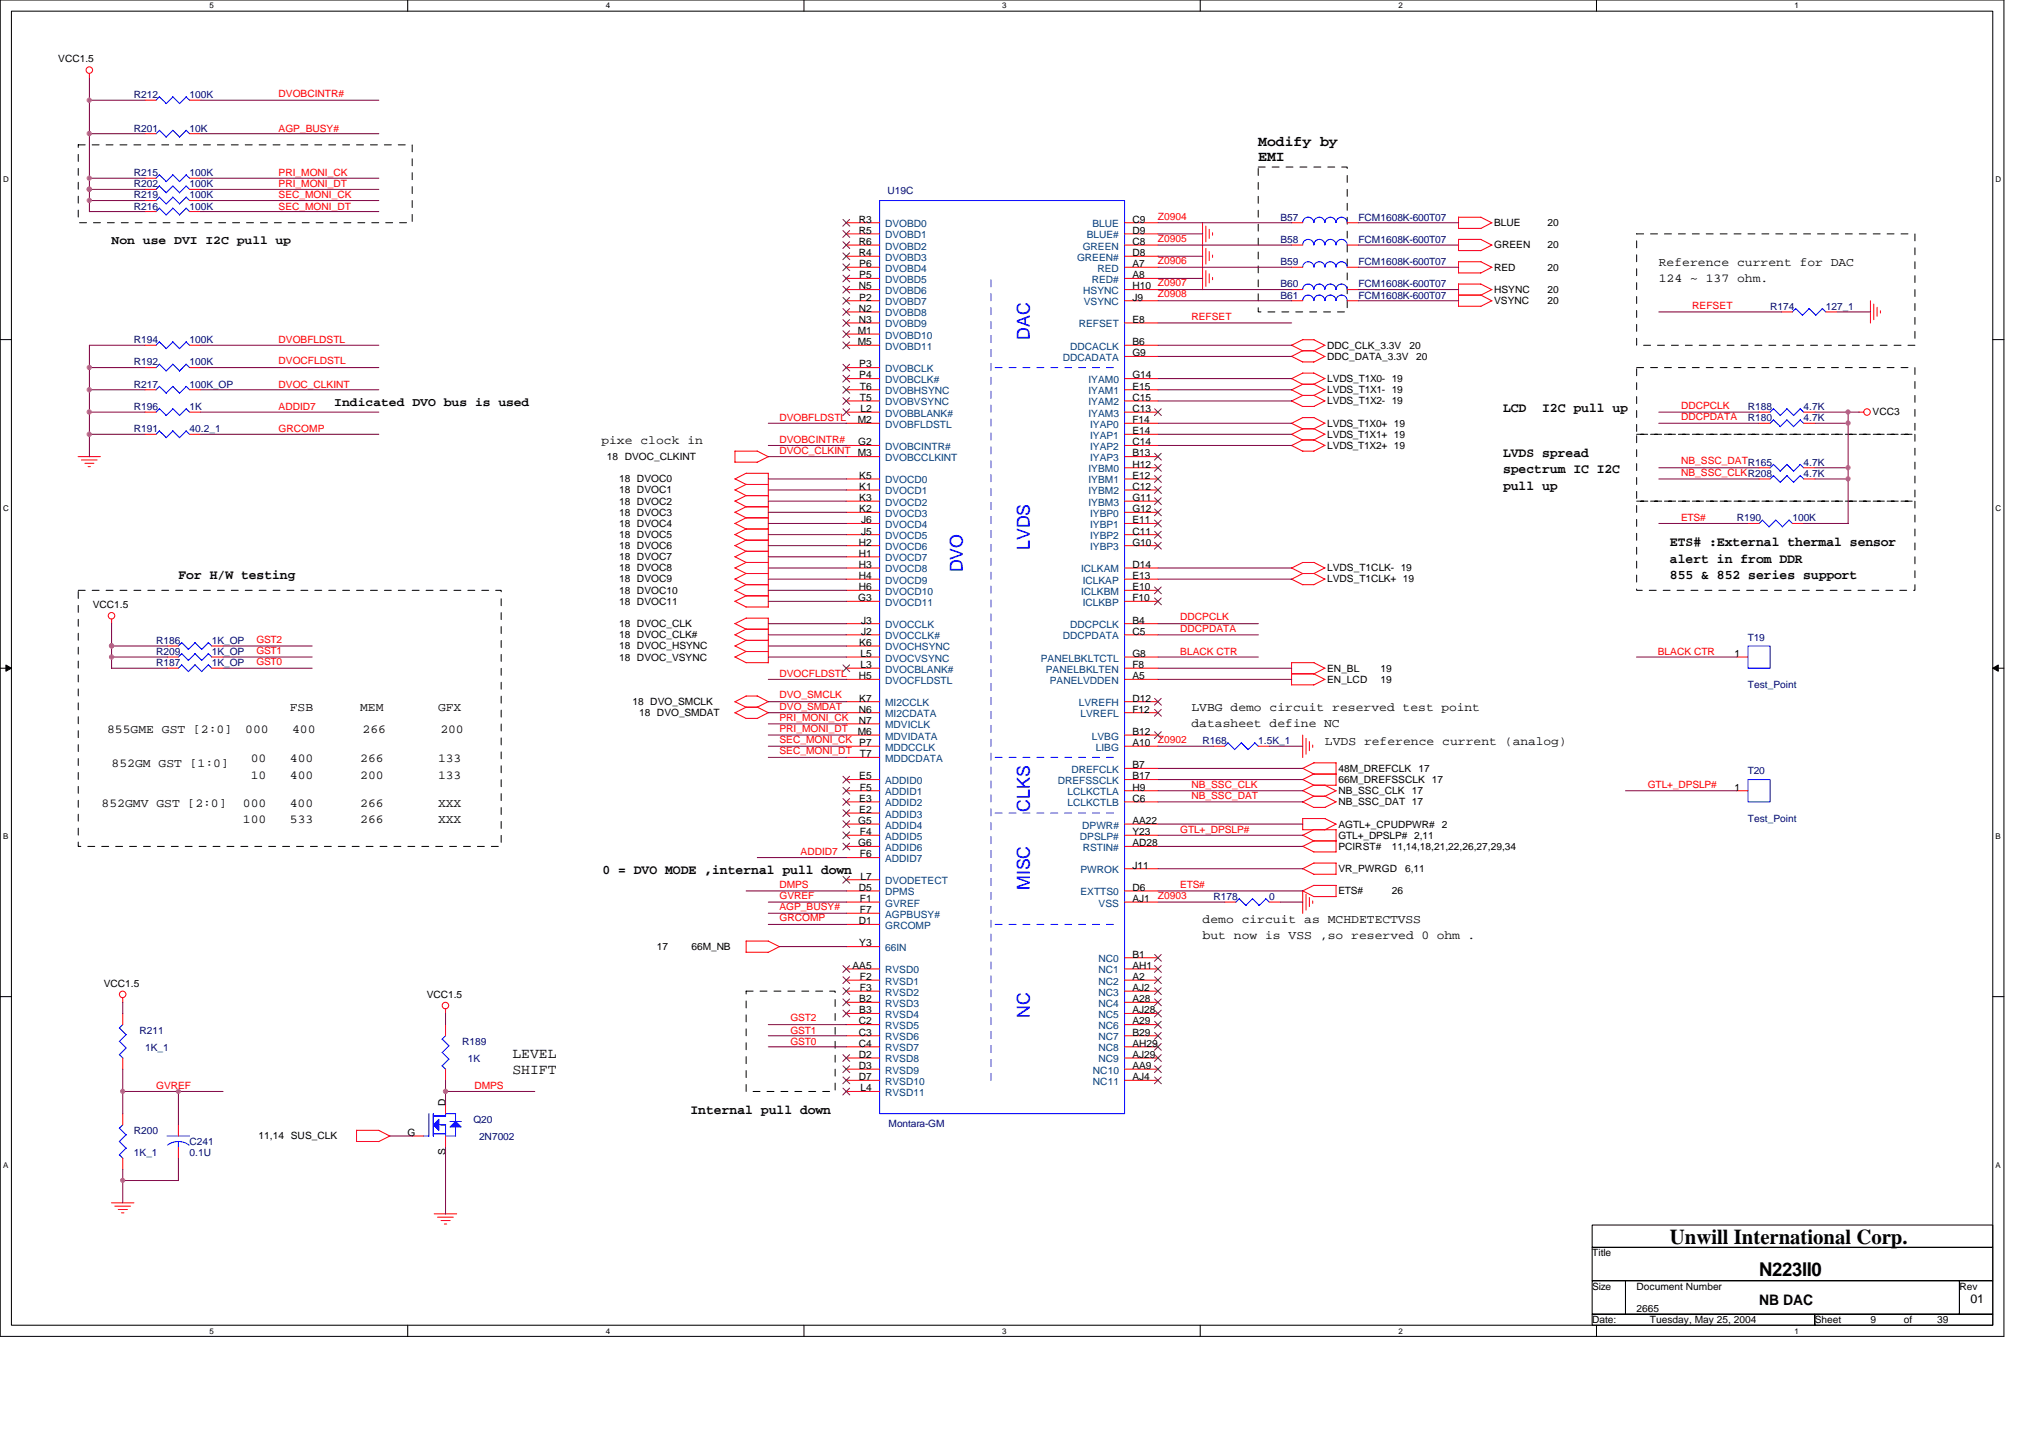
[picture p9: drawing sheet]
<svg xmlns="http://www.w3.org/2000/svg" width="297mm" height="210mm" viewBox="0 0 297 210" stroke-linecap="round" stroke-linejoin="round" font-family="sans-serif">
<path d="M0 0h292.6v195.1h-292.6zM1.7 1.6h289.3v191.8h-289.3z" fill="none" stroke="#000" stroke-width=".15"/>
<g fill="#fff">
<path d="M30.6 .2h.6v1.3h-.6z"/>
<path d="M30.6 193.6h.6v1.3h-.6z"/>
</g>
<path d="M59.5 0v1.6M59.5 193.4v1.7" fill="none" stroke="#000" stroke-width=".15"/>
<g fill="#fff">
<path d="M88.5 .2h.6v1.3h-.6z"/>
<path d="M88.5 193.6h.6v1.3h-.6z"/>
</g>
<path d="M117.4 0v1.6M117.4 193.4v1.7" fill="none" stroke="#000" stroke-width=".15"/>
<g fill="#fff">
<path d="M146.3 .2h.7v1.3h-.7z"/>
<path d="M146.3 193.6h.7v1.3h-.7z"/>
</g>
<path d="M175.3 0v1.6M175.3 193.4v1.7" fill="none" stroke="#000" stroke-width=".15"/>
<g fill="#fff">
<path d="M204.2 .2h.6v1.3h-.6z"/>
<path d="M204.2 193.6h.6v1.3h-.6z"/>
</g>
<path d="M233.1 0v1.6M233.1 193.4v1.7" fill="none" stroke="#000" stroke-width=".15"/>
<g fill="#fff">
<path d="M262.1 .2h.6v1.3h-.6z"/>
<path d="M262.1 193.6h.6v1.3h-.6z"/>
<path d="M.5 25.6h.8v1.3h-.8z"/>
<path d="M291.4 25.6h.9v1.3h-.9z"/>
<path d="M.5 73.5h.8v1.3h-.8z"/>
<path d="M291.4 73.5h.9v1.3h-.9z"/>
</g>
<path d="M0 49.6h1.7M291 49.6h1.6" fill="none" stroke="#000" stroke-width=".15"/>
<g fill="#fff">
<path d="M.5 121.5h.7v1.3h-.7z"/>
<path d="M291.4 121.5h.8v1.3h-.8z"/>
</g>
<path d="M0 97.5h1.7M291 97.5h1.6" fill="none" stroke="#000" stroke-width=".15"/>
<path d="M.9 97.1l.8 .4-.8 .5zM291 97.5l.8-.4v.9z" fill="#000" stroke="#000" stroke-width=".15"/>
<g fill="#fff">
<path d="M.5 169.4h.7v1.3h-.7z"/>
<path d="M291.4 169.4h.8v1.3h-.8z"/>
</g>
<path d="M0 145.5h1.7M291 145.5h1.6M232.5 178.8h58.5v3.3h-58.5zM232.5 191.8h32.5v1.6h-32.5zM232.5 186.9h4.9v4.9h-4.9zM232.5 182.1h58.5v4.8h-58.5zM237.4 186.9h48.7v4.9h-48.7zM265 191.8h26v1.6h-26zM286.1 186.9h4.9v4.9h-4.9z" fill="none" stroke="#000" stroke-width=".15"/>
<path d="M11.4 21.1h48.8v11.4h-48.8v-11.4M183.7 24.4h13v21.1h-13v-21.1M239 34.1h40.7v16.3h-40.7v-16.3M239 53.7h40.7v9.7h-40.7v-9.7M239 73.2h40.7v13h-40.7v-13M239 63.4h40.7v9.8h-40.7v-9.8M11.4 86.2h61.8v37.3h-61.8v-37.3M109 144.7h13v14.6h-13v-14.6" fill="none" stroke="#000" stroke-width=".15" stroke-dasharray="1 1 1 1 1 1 1 1"/>
<g fill="none" stroke="#f00" stroke-width=".15">
<path d="M13.1 10.7v.7M21.2 14.6h1.6M21.2 19.5h1.6M27.7 14.6h1.6M27.7 19.5h1.6M21.2 27.6h1.6M21.2 29.3h1.6M21.2 30.9h1.6M21.2 26h1.6M27.7 27.6h1.6M27.7 29.3h1.6M27.7 30.9h1.6"/>
<path d="M27.7 26h1.6M123.6 32.5h4.9M123.6 34.1h4.9M123.6 35.8h4.9M123.6 37.4h4.9M123.6 39h4.9M164.2 32.5h4.9M164.2 34.1h4.9M164.2 35.8h4.9M164.2 37.4h4.9M164.2 39h4.9M175.6 32.5v9.8"/>
<path d="M176.1 33v2.3M176.1 36.3v2.2M176.1 39.5v2.3M176.6 33.5v1.3M176.6 36.7v1.3M176.6 40v1.3M177.1 34v.3M177.1 37.2v.4M188.6 32.5h1.6M188.6 35.8h1.6M188.6 39h1.6M196.7 32.5h1.7"/>
<path d="M196.7 35.8h1.7M196.7 39h1.7M213 39.8h3.3M213 33.3h3.3M216.3 34.9l1.6 .9M216.3 38.2l1.6 .8M216.3 31.7l1.6 .8M216.3 34.9h-3.3v1.7M216.3 31.7h-3.3v1.6M216.3 38.2h-3.3v1.6M217.9 35.8l-1.7 .8h-3.2M217.9 39l-1.7 .9"/>
<path d="M217.9 32.5l-1.7 .9M21.2 50.4h1.6M21.2 53.7h1.6M21.2 56.9h1.6M27.7 50.4h1.6M27.7 53.7h1.6M27.7 56.9h1.6M123.6 50.4h4.9M123.6 43.9h4.9M123.6 53.7h4.9M123.6 40.6h4.9M123.6 42.3h4.9"/>
<path d="M123.6 45.5h4.9M123.6 47.1h4.9M123.6 48.8h4.9M123.6 55.3h4.9M123.6 56.9h4.9M123.6 58.5h4.9M164.2 50.4h4.9M164.2 43.9h4.9M164.2 40.6h4.9M164.2 42.3h4.9M164.2 47.1h4.9M164.2 55.3h4.9"/>
<path d="M164.2 56.9h4.9M164.2 58.5h4.9M164.2 52h4.9M177.1 40.5v.3M188.6 52l1.6 .8M188.6 43.9h1.6M188.6 42.3h1.6M188.6 56.9l1.7 .8M188.6 58.5l1.7 .9M190.2 51.2h1.7M190.2 54.5h1.7M190.2 56.1h1.7"/>
<path d="M190.2 57.7h1.7M190.2 52.8h1.7M190.2 54.5l-1.6 .8 1.7 .8M190.2 56.1l-1.6 .8M190.2 57.7l-1.6 .8M190.2 59.3h1.7M191.9 54.4l1.6 .9M191.9 57.7l1.6 .8M191.9 49.6l1.6 .8M191.9 51.2l1.6 .8M191.9 49.6h-1.6l-1.7 .8 1.6 .8-1.6 .8M193.5 50.4l-1.6 .8"/>
<path d="M193.5 52l-1.6 .9M193.5 55.2l-1.6 .9 1.6 .8-1.6 .8M193.5 58.5l-1.6 .8M196.7 43.9h1.7M196.7 42.3h1.7M213 43.1h3.3M213 44.7h3.3M213 41.4v3.3M213 41.5h3.3M216.3 41.5l1.6 .8M217.9 42.3l-1.6 .8 1.6 .8M217.9 43.9l-1.7 .8"/>
<path d="M260.1 45.5h1.7M266.6 45.5h1.7M273.2 43.9v3.3M273.6 44.4v2.3M274.1 44.9v1.3M274.6 45.4v.3M11.4 66.7h3.3M11.9 67.1h2.3M12.4 67.6h1.3M12.9 68.1h.3M21.2 60.2h1.6M21.2 63.4h1.6"/>
<path d="M27.7 60.2h1.6M27.7 63.4h1.6M107.3 73.1l1.7 .9-1.7 .8M107.3 79.6l1.7 .9-1.7 .8M107.3 74.8l1.7 .8-1.7 .8M107.3 76.4l1.7 .8M107.3 71.5l1.7 .8M107.3 69.9l1.7 .8M107.3 78l1.7 .8M107.3 65.8h3.3M107.3 65.8v1.7M108.9 72.3h3.3"/>
<path d="M108.9 74h3.3M108.9 78.8h3.3M108.9 75.6h3.3M108.9 77.2h3.3M108.9 70.7h3.3M109 72.3l-1.7 .9M109 78.8l-1.7 .9M109 70.7l-1.7 .8M109 77.2l-1.7 .8M110.6 65.8l1.6 .9M112.2 69.1v19.5h-3.3M112.2 66.7l-1.6 .8h-3.3"/>
<path d="M112.2 69.1h-3.2l-1.7 .8M123.6 60.2h4.9M123.6 66.7h4.9M123.6 61.8h4.9M123.6 65h4.9M123.6 69.9h4.9M123.6 71.5h4.9M123.6 73.2h4.9M123.6 74.8h4.9M123.6 76.4h4.9M123.6 78h4.9M123.6 79.7h4.9"/>
<path d="M164.2 60.2h4.9M164.2 66.7h4.9M164.2 61.8h4.9M164.2 65h4.9M164.2 69.9h4.9M164.2 71.5h4.9M164.2 73.2h4.9M164.2 74.8h4.9M164.2 76.4h4.9M164.2 78h4.9M164.2 79.7h4.9M164.2 63.4h4.9"/>
<path d="M164.2 68.3h4.9M188.6 65l1.6 .8h1.7M188.6 61.8l1.7 .8M188.6 63.4l1.7 .8M190.2 64.2h1.7M190.2 61h1.7M190.2 62.6h1.7M190.2 64.2l-1.6 .8M190.2 61l-1.6 .8M190.2 62.6l-1.6 .8M191.9 64.2l1.6 .8M191.9 60.9l1.6 .9-1.6 .8 1.6 .8-1.6 .8"/>
<path d="M193.5 65l-1.6 .8M255.3 76.4h1.6M256.9 60.2h1.6M256.9 61.8h1.6M256.9 69.9h1.6M256.9 68.3h1.6M261.8 76.4h1.6M263.4 60.2h1.6M263.4 61.8h1.6M263.4 69.9h1.6M263.4 68.3h1.6M271.5 60.2h.7"/>
<path d="M16.3 90.4v.7M24.4 94.3h1.7M24.4 95.9h1.7M24.4 97.5h1.7M30.9 94.3h1.7M30.9 95.9h1.7M30.9 97.5h1.7M107.3 91l1.7 .8M107.3 92.6l1.7 .9-1.7 .8M107.3 94.3l1.7 .8M107.3 95.9l1.7 .8M107.3 82.9l1.7 .8"/>
<path d="M107.3 86.1l1.7 .9-1.7 .8M107.3 87.8l1.7 .8M107.3 81.3l1.7 .8M107.3 84.5l1.7 .8M108.9 91.8h3.3M108.9 93.5h3.3M108.9 95.1h3.3M108.9 82.1h3.3M108.9 83.7h3.3M108.9 80.5h3.3M108.9 87h3.3M108.9 85.3h3.3"/>
<path d="M109 90.2h3.2M109 90.2l-1.7 .8M109 91.8l-1.7 .9M109 95.1l-1.7 .8M109 82.1l-1.7 .8M109 85.3l-1.7 .9M109 83.7l-1.7 .8M112.2 90.2v6.6l-3.3-.1M123.6 81.3h4.9M123.6 82.9h4.9M123.6 84.5h4.9M123.6 86.2h4.9"/>
<path d="M123.6 87.8h4.9M123.6 91h4.9M123.6 92.7h4.9M123.6 94.3h4.9M123.6 95.9h4.9M123.6 97.5h4.9M123.6 99.2h4.9M164.2 82.9h4.9M164.2 84.5h4.9M164.2 86.2h4.9M164.2 87.8h4.9M164.2 91h4.9"/>
<path d="M164.2 92.7h4.9M164.2 95.9h4.9M164.2 97.5h4.9M164.2 99.2h4.9M188.6 98.4h3.3M188.6 96.7h3.3M188.6 96.7v3.3h3.3M188.6 82.9l1.7 .8M190.2 82.1h1.7M190.2 83.7h1.7M190.2 83.7l-1.6 .8 1.6 .8h1.7M190.2 82.1l-1.6 .8"/>
<path d="M191.9 83.7l1.6 .8M191.9 82.1l1.6 .8M191.9 98.4l1.6 .8M191.9 96.7l1.6 .9-1.6 .8M193.5 99.2l-1.6 .8M193.5 84.5l-1.6 .8M193.5 82.9l-1.6 .8M253.6 95.9h1.7M107.3 102.4l1.7 .9-1.7 .8M107.3 104l1.7 .9M108.9 101.6h1.7M108.9 103.2h1.7"/>
<path d="M109 101.6l-1.7 .8M109 104.9h1.6M110.6 101.6l1.6 .8M110.6 103.2l1.6 .8M112.2 102.4l-1.6 .8M112.2 104l-1.6 .9M123.6 102.4h4.9M123.6 104h4.9M123.6 105.7h4.9M123.6 107.3h4.9M123.6 108.9h4.9M123.6 110.6h4.9"/>
<path d="M123.6 113.8h4.9M123.6 115.4h4.9M123.6 117.1h4.9M123.6 118.7h4.9M164.2 102.4h4.9M164.2 104h4.9M164.2 107.3h4.9M164.2 108.9h4.9M164.2 113.8h4.9M164.2 115.4h4.9M164.2 117.1h4.9M164.2 112.2h4.9"/>
<path d="M177.2 108.9h1.7M183.7 108.9h1.7M190.2 112.1l1.7 .9h3.2M190.2 113.8l1.7 .8h3.2M190.2 115.4l1.7 .8M190.2 107.3v3.3M190.2 119.5v1.6M190.2 119.5h3.3l1.6 .8M190.2 117.1l1.7 .8M190.7 107.8v2.3M191.2 108.2v1.4M191.7 108.8v.3"/>
<path d="M191.9 116.2h1.6M191.9 111.4h3.2M191.9 116.2l-1.7 .9M191.9 113l-1.7 .8M191.9 111.3l-1.7 .9M191.9 114.6l-1.7 .8M193.5 116.2l1.6 .9M193.5 114.6l1.6 .8M195.1 111.4v3.2M195.1 115.4l-1.6 .8M195.1 117l-1.6 .9h-1.6M253.6 115.4h1.7"/>
<path d="M108.9 139h3.3M109 137.4h3.2M109 137.4v1.6M112.2 137.4l1.7 .8-1.7 .8M123.6 120.3h4.9M123.6 121.9h4.9M123.6 123.5h4.9M123.6 125.2h4.9M123.6 128.4h4.9M123.6 130h4.9M123.6 131.7h4.9M123.6 133.3h4.9"/>
<path d="M123.6 134.9h4.9M123.6 138.2h4.9M164.2 120.3h4.9M164.2 121.9h4.9M164.2 123.5h4.9M164.2 130h4.9M164.2 131.7h4.9M164.2 126.8h4.9M164.2 139.8h4.9M178.9 131.7h1.6M185.4 131.7h1.6M190.2 121.1h4.9"/>
<path d="M190.2 121.9l1.7 .8h3.2M190.2 123.5l1.7 .9h3.2M190.2 126.8l1.7 .8h3.2M190.7 130.5v2.3M191.2 131v1.3M191.7 131.5v.4M191.9 126h3.2M191.9 129.2h3.2M191.9 129.2l-1.7 .8v3.3M191.9 122.7l-1.7 .8M191.9 126l-1.7 .8M191.9 121.1l-1.7 .8"/>
<path d="M195.1 121.1v3.3M195.1 126v1.6M195.1 129.2v1.7h-3.2l-1.7-.9M195.1 120.3l-1.6 .8M17.9 145.6v.7M17.9 147.9v1.7M17.9 154.4v1.7M65.1 147.3v.7M65.1 149.6v1.6M65.1 156.1v1.6M123.6 141.4h4.9M123.6 143.1h4.9"/>
<path d="M123.6 144.7h4.9M123.6 146.3h4.9M123.6 147.9h4.9M123.6 149.6h4.9M123.6 151.2h4.9M123.6 152.8h4.9M123.6 154.4h4.9M123.6 156.1h4.9M123.6 157.7h4.9M123.6 159.3h4.9M164.2 141.4h4.9M164.2 143.1h4.9"/>
<path d="M164.2 144.7h4.9M164.2 146.3h4.9M164.2 147.9h4.9M164.2 149.6h4.9M164.2 151.2h4.9M164.2 152.8h4.9M164.2 154.4h4.9M164.2 156.1h4.9M164.2 157.7h4.9M16.3 175.6h3.3M16.8 176.1h2.3M17.3 176.6h1.3"/>
<path d="M17.7 177h.4M17.9 162.6v1.6M17.9 169.1v1.6M26.1 164.2v1.6M26.1 167.4v1.7M56.9 165.8l-1.6 .8M57 165.8l-1.7-.8h-3.2v1.6h3.2M60.2 165.8h1.6M63.4 177.2h3.3M63.9 177.7h2.3M64.4 178.2h1.3M64.9 178.7h.3"/>
<path d="M65.1 160.9v1.7M65.1 165.8v1.6"/>
<circle cx="13" cy="10.2" r=".48"/>
<circle cx="272.7" cy="60.1" r=".48"/>
<circle cx="16.3" cy="89.9" r=".48"/>
<circle cx="17.9" cy="145.1" r=".48"/>
<circle cx="65.1" cy="146.8" r=".48"/>
</g>
<g fill="none" stroke="#00f" stroke-width=".15">
<path d="M23.3 14.1l1 1M23.3 19l1 1M23.3 14.1l-.5 .5M23.3 19l-.5 .5M25.2 14.1l1 1M25.2 19l1 1 1-1M25.2 14.1l-.9 1M25.2 19l-.9 1M27.2 14.1l.5 .5M27.2 19l.5 .5M27.2 14.1l-1 1M23.3 27.1l1 1"/>
<path d="M23.3 28.8l1 1M23.3 30.4l1 1M23.3 25.5l1 1M23.3 27.2l-.5 .5M23.3 28.8l-.5 .5M23.3 30.4l-.5 .5M23.3 25.5l-.5 .5M25.2 27.1l1 1.1 1-1M25.2 28.8l1 1M25.2 30.4l1 1M25.2 25.5l1 1 1-1M25.2 27.2l-.9 1"/>
<path d="M25.2 28.8l-.9 1M25.2 30.4l-.9 1M25.2 25.5l-.9 1M27.2 27.1l.5 .5M27.2 28.8l.5 .5M27.2 30.4l.5 .5M27.2 25.5l.5 .5M27.2 28.8l-1 1M27.2 30.4l-1 1M128.5 29.3h35.7v133.3h-35.7zM190.2 35.8a.81 .81 0 0 1 .9-.9 .81 .81 0 0 1 .8 .9 .8 .8 0 0 1 .8-.9 .8 .8 0 0 1 .8 .9 .81 .81 0 0 1 .8-.9 .81 .81 0 0 1 .8 .9 .81 .81 0 0 1 .8-.9 .81 .81 0 0 1 .8 .9M190.2 39a.82 .82 0 0 1 .9-.8 .82 .82 0 0 1 .8 .8 .8 .8 0 0 1 .8-.8 .8 .8 0 0 1 .8 .8 .82 .82 0 0 1 .8-.8 .82 .82 0 0 1 .8 .8 .82 .82 0 0 1 .8-.8 .82 .82 0 0 1 .8 .8"/>
<path d="M190.2 32.5a.82 .82 0 0 1 .9-.8 .82 .82 0 0 1 .8 .8 .8 .8 0 0 1 .8-.8 .8 .8 0 0 1 .8 .8 .82 .82 0 0 1 .8-.8 .82 .82 0 0 1 .8 .8 .82 .82 0 0 1 .8-.8 .82 .82 0 0 1 .8 .8M23.3 49.9l1 1M23.3 53.1l1 1M23.3 59.6l1 1M23.3 56.4l1 1M23.3 49.9l-.5 .5M23.3 53.2l-.5 .5M23.3 59.7l-.5 .5M23.3 56.4l-.5 .5M25.2 49.9l1 1 1-1M25.2 53.1l1 1M25.2 59.6l1 1"/>
<path d="M25.2 56.4l1 1 1-1M25.2 49.9l-.9 1M25.2 53.2l-.9 1M25.2 59.7l-.9 1M25.2 56.4l-.9 1M27.2 49.9l.5 .5M27.2 53.1l.5 .6M27.2 59.6l.5 .6M27.2 56.4l.5 .5M27.2 53.2l-1 1M27.2 59.7l-1 1M190.2 43.9a.81 .81 0 0 1 .9-.8 .81 .81 0 0 1 .8 .8 .8 .8 0 0 1 .8-.8 .8 .8 0 0 1 .8 .8 .81 .81 0 0 1 .8-.8 .81 .81 0 0 1 .8 .8 .81 .81 0 0 1 .8-.8 .81 .81 0 0 1 .8 .8"/>
<path d="M190.2 42.2a.82 .82 0 0 1 .9-.7 .82 .82 0 0 1 .8 .7 .8 .8 0 0 1 .8-.7 .8 .8 0 0 1 .8 .7 .82 .82 0 0 1 .8-.7 .82 .82 0 0 1 .8 .7 .82 .82 0 0 1 .8-.7 .82 .82 0 0 1 .8 .7M259 59.6l1 1M259 59.7l-.5 .5M260.9 59.6l1 1M261 59.7l-1 1M262.2 45l1 1M262.3 45l-.6 .6M264.2 45l1 1M264.2 45l-1 1M266.1 45l.5 .5M266.1 45l-.9 1M23.3 62.9l1 1"/>
<path d="M23.3 62.9l-.5 .5M25.2 62.9l1 1 1-1M25.2 62.9l-.9 1M27.2 62.9l.5 .5M257.4 75.9l1 1M257.4 75.9l-.5 .5M259 61.3l1 1 1-1M259 67.8l1 1 1-1M259 69.4l1 1M259 61.3l-.5 .5M259 67.8l-.5 .5M259 69.4l-.5 .5"/>
<path d="M259.3 75.9l1 1M259.3 75.9l-1 1M260.9 61.3l1 1 1-1M260.9 67.8l1 1 1-1M260.9 69.4l1 1M261 69.4l-1 1M261.3 75.9l.5 .5M261.3 75.9l-1 1M262.9 61.3l.5 .5M262.9 67.8l.5 .5M262.9 69.4l.5 .5M262.9 69.4l-1 1"/>
<path d="M263.4 60.2l-.5-.6-1 1.1M26.5 95.4l1 1M26.5 97l1 1M26.5 93.8l1 1M26.5 95.4l-.5 .5M26.5 97l-.5 .6M26.5 93.8l-.5 .5M28.5 95.4l1 1M28.5 93.8l1 1M28.5 95.4l-1 1M28.5 93.8l-1 1M29.5 98l-1-1-1 1"/>
<path d="M30.4 95.4l.5 .5M30.4 97l.5 .5M30.4 93.8l.5 .5M30.4 95.4l-1 1M30.4 97l-1 1M30.4 93.8l-1 1M255.3 94.3h3.2v3.2h-3.2zM178.8 108.9l.5-.5 1 1M181.3 108.4l.9 1 1-1 .5 .5M181.3 108.4l-1 1M255.3 113.8h3.2v3.3h-3.2zM181 131.2l.9 1"/>
<path d="M181 131.2l-.5 .5M183.9 132.2l-1-1-1 1M184.8 131.2l.6 .5M184.9 131.2l-1 1M17.4 150.1l1 .9M17.4 152l1 1M17.4 153.9l.5 .6M17.9 149.6l-.5 .5M18.4 151l-1 1M18.4 153l-1 1M64.6 151.7l1 1M64.6 153.6l1 1"/>
<path d="M64.6 155.6l.5 .5M65.1 151.2l-.5 .5M65.5 152.7l-.9 .9M65.5 154.6l-.9 1M17.4 164.7l1 1M17.4 166.6l1 1M17.4 168.6l.5 .5M17.9 164.2l-.5 .5M18.4 165.7l-1 .9M18.4 167.6l-1 1M24.4 165.8h3.3M24.4 167.2a2.7 2.7 0 0 1 1.6-.6h.1a2.5 2.5 0 0 1 1.5 .6"/>
<path d="M26.1 166.6v.8M61.8 165.8h.9M62.6 162.5v3.3M63.3 162.6v3.2M63.3 165.5h1.8M64.1 164.2h1M65.1 164.2v1.6h1.4M65.7 163.7h1.7M66.5 162.6v1.1M66.5 164.5v1.3M66.5 162.6h-1.4v.3h-1.8"/>
</g>
<g fill="#00f" stroke="#00f" stroke-width=".15">
<path d="M63.3 164.2l.8-.8v1.6z" fill-rule="evenodd"/>
<path d="M65.7 164.5l.8-.8 .8 .8z" fill-rule="evenodd"/>
</g>
<path d="M162.6 53.7h-17.9M162.6 110.6h-17.9M162.6 118.7h-17.9M162.6 134.9h-17.9M144.7 157.7v-117.1" fill="none" stroke="#00f" stroke-width=".15" stroke-dasharray="1 1 1 1 1 1 1 1"/>
<g fill="none" stroke="#804000" stroke-width=".15">
<path d="M123.1 32l1 1M123.1 33.7l1 .9M123.1 35.3l1 1M123.1 36.9l1 1M123.1 38.5l1 1M124.1 32l-1 1M124.1 33.7l-1 .9M124.1 35.3l-1 1M124.1 36.9l-1 1M124.1 38.5l-1 1M123.1 40.2l1 .9M123.1 41.8l1 1"/>
<path d="M123.1 43.4l1 1M123.1 45l1 1M123.1 46.7l1 .9M123.1 48.3l1 1M123.1 49.9l1 1M123.1 53.2l1 1M123.1 54.8l1 1M123.1 56.4l1 1M123.1 58l1 1M123.1 59.7l1 1M124.1 40.2l-1 .9M124.1 41.8l-1 1"/>
<path d="M124.1 43.4l-1 1M124.1 45l-1 1M124.1 46.7l-1 .9M124.1 48.3l-1 1M124.1 49.9l-1 1M124.1 53.2l-1 1M124.1 54.8l-1 1M124.1 56.4l-1 1M124.1 58l-1 1M124.1 59.7l-1 1M168.6 59.7l1 1M169.6 59.7l-1 1"/>
<path d="M168.6 66.2l1 1M168.6 67.8l1 1M168.6 69.4l1 1M168.6 71l1 1M168.6 72.7l1 1M168.6 74.3l1 1M168.6 75.9l1 1M168.6 77.6l1 .9M168.6 79.2l1 1M169.6 67.8l-1 1M169.6 71l-1 1M169.6 72.7l-1 1"/>
<path d="M169.6 75.9l-1 1M169.6 77.6l-1 .9M169.6 66.2l-1 1M169.6 69.4l-1 1M169.6 74.3l-1 1M169.6 79.2l-1 1M123.1 97l1 1M124.1 97l-1 1M168.6 85.7l1 1M168.6 87.3l1 1M169.6 85.7l-1 1M169.6 87.3l-1 1"/>
<path d="M123.1 113.3l1 1M123.1 114.9l1 1M123.1 116.6l1 1M123.1 118.2l1 1M123.1 119.8l1 1M124.1 113.3l-1 1M124.1 114.9l-1 1M124.1 116.6l-1 1M124.1 118.2l-1 1M124.1 119.8l-1 1M168.6 101.9l1 1M168.6 103.5l1 1"/>
<path d="M168.6 106.8l1 1M169.6 101.9l-1 1M169.6 103.5l-1 1M169.6 106.8l-1 1M123.1 121.4l1 1M123.1 123.1l1 1M123.1 127.9l1 1M124.1 121.4l-1 1M124.1 123.1l-1 1M124.1 127.9l-1 1M168.6 139.3l1 1M169.6 139.3l-1 1"/>
<path d="M123.1 140.9l1 1M123.1 142.6l1 1M123.1 144.2l1 1M123.1 145.8l1 1M123.1 147.4l1 1M123.1 153.9l1 1M123.1 155.6l1 1M123.1 157.2l1 1M123.1 158.8l1 1M124.1 140.9l-1 1M124.1 142.6l-1 1M124.1 144.2l-1 1"/>
<path d="M124.1 145.8l-1 1M124.1 147.4l-1 1M124.1 153.9l-1 1M124.1 155.6l-1 1M124.1 157.2l-1 1M124.1 158.8l-1 1M168.6 140.9l1 1M168.6 142.6l1 1M168.6 144.2l1 1M168.6 145.8l1 1M168.6 147.4l1 1M168.6 149.1l1 1"/>
<path d="M168.6 150.7l1 1M168.6 152.3l1 1M168.6 153.9l1 1M168.6 155.6l1 1M168.6 157.2l1 1M169.6 140.9l-1 1M169.6 142.6l-1 1M169.6 144.2l-1 1M169.6 145.8l-1 1M169.6 147.4l-1 1M169.6 149.1l-1 1M169.6 150.7l-1 1"/>
<path d="M169.6 152.3l-1 1M169.6 153.9l-1 1M169.6 155.6l-1 1M169.6 157.2l-1 1"/>
</g>
<g fill="none" stroke="#800040" stroke-width=".15">
<path d="M13.1 11.4v19.5h8.1M13.1 19.5h8.1M13.1 14.6h8.1M29.3 19.5h26M29.3 14.6h26M13.1 26h8.1M13.1 29.3h8.1M13.1 27.6h8.1M29.3 30.9h26M29.3 26h26M29.3 29.3h26M29.3 27.6h26"/>
<path d="M169.1 37.4h6.5M169.1 34.1h6.5M169.1 39h19.5M169.1 35.8h19.5M169.1 32.5h19.5M198.4 39h14.6M198.4 35.8h14.6M198.4 32.5h14.6M13.1 56.9h8.1M13.1 53.7h8.1M21.2 50.4h-8.1v16.3M29.3 50.4h26"/>
<path d="M29.3 56.9h26M29.3 53.7h26M169.1 50.4h19.5M169.1 56.9h19.5M169.1 40.6h6.5M169.1 43.9h19.5M169.1 47.1h19.5M169.1 52h19.5M169.1 58.5h19.5M169.1 55.3h19.5M169.1 42.3h19.5M198.4 43.9h14.6"/>
<path d="M198.4 42.3h14.6M242.2 45.5h18M268.3 45.5h4.9M13.1 60.2h8.1M13.1 63.4h8.1M29.3 60.2h26M29.3 63.4h26M112.2 61.8h11.4M112.2 69.9h11.4M112.2 76.4h11.4M112.2 78h11.4M112.2 79.7h11.4"/>
<path d="M112.2 65h11.4M112.2 66.7h11.4M112.2 73.2h11.4M112.2 74.8h11.4M112.2 71.5h11.4M169.1 63.4h19.5M169.1 61.8h19.5M169.1 65h19.5M242.2 60.2h14.7M242.2 61.8h14.7M242.2 69.9h14.7M242.2 68.3h14.7"/>
<path d="M242.2 76.4h13.1M263.4 76.4h6.5M265 60.2h6.5M265 61.8h4.9M265 69.9h4.9M265 68.3h4.9M269.9 60.2v16.2M16.3 95.9h8.1M16.3 91v6.5h8.1M16.3 94.3h8.1M32.6 95.9h13M32.6 97.5h13"/>
<path d="M32.6 94.3h13M112.2 95.9h11.4M112.2 94.3h11.4M112.2 92.7h11.4M112.2 84.5h11.4M112.2 86.2h11.4M112.2 87.8h11.4M112.2 99.2h11.4M112.2 81.3h11.4M112.2 82.9h11.4M112.2 91h11.4M169.1 95.9h14.7"/>
<path d="M169.1 97.5h19.5M169.1 92.7h14.7M169.1 84.5h19.5M169.1 99.2h19.5M169.1 82.9h19.5M169.1 91h14.7M239 95.9h14.6M112.2 108.9h11.4M112.2 110.6h11.4M112.2 104h11.4M112.2 107.3h11.4M112.2 105.7h11.4"/>
<path d="M112.2 102.4h11.4M169.1 108.9h8.1M169.1 113.8h21.2M169.1 112.2h21.2M169.1 115.4h21.2M169.1 117.1h21.2M185.4 108.9h4.9M237.4 115.4h16.3M109 130h14.6M110.6 125.2h13M112.2 131.7h11.4M112.2 134.9h11.4"/>
<path d="M112.2 133.3h11.4M113.8 138.2h9.8M169.1 131.7h9.8M169.1 123.5h21.2M169.1 130h21.2M169.1 121.9h21.2M169.1 126.8h21.2M169.1 120.3h21.2M187 131.7h3.3M17.9 159.3h14.7M17.9 146.3v1.7M17.9 156.1v6.5"/>
<path d="M26.1 159.3v4.9M65.1 159.3h13M65.1 147.9v1.7M65.1 157.7v3.3M112.2 149.6h11.4M112.2 151.2h11.4M112.2 152.8h11.4M17.9 170.7v4.9M26.1 169.1v3.2h-8.2M56.9 165.8h3.3M65.1 167.4v9.8"/>
</g>
<g fill="#f0f" stroke="#f0f" stroke-width=".15">
<circle cx="13" cy="27.6" r=".32"/>
<circle cx="13" cy="29.2" r=".32"/>
<circle cx="13" cy="19.5" r=".32"/>
<circle cx="13" cy="14.6" r=".32"/>
<circle cx="17.9" cy="159.3" r=".32"/>
<circle cx="269.9" cy="60.1" r=".32"/>
<circle cx="269.9" cy="61.8" r=".32"/>
<circle cx="269.9" cy="68.3" r=".32"/>
<circle cx="13" cy="26" r=".31"/>
<circle cx="16.3" cy="94.3" r=".32"/>
<circle cx="16.3" cy="95.9" r=".32"/>
<circle cx="269.9" cy="69.9" r=".32"/>
<circle cx="26" cy="159.3" r=".32"/>
<circle cx="17.9" cy="172.3" r=".31"/>
<circle cx="13" cy="56.9" r=".32"/>
<circle cx="13" cy="60.1" r=".32"/>
<circle cx="65.1" cy="159.3" r=".32"/>
<circle cx="13" cy="53.6" r=".32"/>
<circle cx="13" cy="63.4" r=".32"/>
</g>
<text font-size="3.1" x="243.9" y="181.6">Unwill International Corp.</text>
<text font-size="2.8" x="256.9" y="186.3">N223II0</text>
<g font-size="2.6" fill="#00f">
<text x="150.4" y="49.6" transform="rotate(-90 150.4 49.6)">DAC</text>
<text x="140.6" y="83.6" transform="rotate(-90 140.6 83.6)">DVO</text>
<text x="150.4" y="80.3" transform="rotate(-90 150.4 80.3)">LVDS</text>
<text x="150.4" y="118.5" transform="rotate(-90 150.4 118.5)">CLKS</text>
<text x="150.4" y="129.9" transform="rotate(-90 150.4 129.9)">MISC</text>
<text x="150.4" y="148.6" transform="rotate(-90 150.4 148.6)">NC</text>
</g>
<g font-size="2.1">
<text x="183.7" y="21.3">Modify by</text>
<text x="183.7" y="23.4">EMI</text>
<text x="74.8" y="154.5">LEVEL</text>
<text x="74.8" y="156.8">SHIFT</text>
<text x="256.9" y="190.5">NB DAC</text>
</g>
<g font-size="1.9">
<text x="219.5" y="60.2">LCD</text>
<text x="225.2" y="60.2">I2C pull up</text>
<text x="219.5" y="66.7">LVDS spread</text>
<text x="219.5" y="69.1">spectrum IC I2C</text>
<text x="219.5" y="71.6">pull up</text>
<text x="243.9" y="79.7">ETS# :External thermal sensor</text>
<text x="243.9" y="82.1">alert in from DDR</text>
<text x="26.1" y="84.5">For H/W testing</text>
<text x="243.9" y="84.6">855 &amp; 852 series support</text>
<text x="88" y="127.6">0 = DVO MODE ,internal pull down</text>
<text x="100.8" y="162.6">Internal pull down</text>
</g>
<g font-size="1.8">
<text x="16.3" y="35.6">Non use DVI I2C pull up</text>
<text x="242.2" y="38.8">Reference current for DAC</text>
<text x="242.2" y="41.1">124 ~ 137 ohm.</text>
<text x="48.8" y="59.3">Indicated DVO bus is used</text>
<text x="87.8" y="64.8">pixe clock in</text>
<text x="15.6" y="107.1">855GME GST [2:0]</text>
<text x="35.8" y="107.1">000</text>
<text x="42.3" y="103.8">FSB</text>
<text x="42.7" y="107.1">400</text>
<text x="52.6" y="103.8">MEM</text>
<text x="53" y="107.1">266</text>
<text x="64" y="103.8">GFX</text>
<text x="64.3" y="107.1">200</text>
<text x="174" y="103.8">LVBG demo circuit reserved test point</text>
<text x="174" y="106.2">datasheet define NC</text>
<text x="16.3" y="112">852GM GST [1:0]</text>
<text x="36.6" y="111.3">00</text>
<text x="36.6" y="113.6">10</text>
<text x="42.3" y="111.3">400</text>
<text x="42.3" y="113.6">400</text>
<text x="52.6" y="111.3">266</text>
<text x="52.6" y="113.6">200</text>
<text x="64" y="111.3">133</text>
<text x="64" y="113.6">133</text>
<text x="193.5" y="108.7">LVDS reference current (analog)</text>
<text x="14.8" y="117.8">852GMV GST [2:0]</text>
<text x="35.5" y="117.8">000</text>
<text x="42.3" y="117.8">400</text>
<text x="52.6" y="117.8">266</text>
<text x="64" y="117.8">XXX</text>
<text x="35.5" y="120.1">100</text>
<text x="42.3" y="120.1">533</text>
<text x="52.6" y="120.1">266</text>
<text x="64" y="120.1">XXX</text>
<text x="175.6" y="134.7">demo circuit as MCHDETECTVSS</text>
<text x="175.6" y="137">but now is VSS ,so reserved 0 ohm .</text>
<text x="287.8" y="190.2">01</text>
</g>
<g font-size="1.5">
<text x="8.5" y="9.1">VCC1.5</text>
<text x="125.4" y="32.5">R3</text>
<text x="125.4" y="34.1">R5</text>
<text x="125.4" y="35.8">R6</text>
<text x="165.4" y="32.5">C9</text>
<text x="165.4" y="34.1">D9</text>
<text x="165.4" y="35.8">C8</text>
<text x="218.2" y="33">BLUE</text>
<text x="226" y="33">20</text>
<text x="125.4" y="37.4">R4</text>
<text x="125.5" y="39">P6</text>
<text x="125.5" y="40.6">P5</text>
<text x="165.4" y="37.4">D8</text>
<text x="165.4" y="39">A7</text>
<text x="165.4" y="40.6">A8</text>
<text x="218.2" y="36.3">GREEN</text>
<text x="218.2" y="39.5">RED</text>
<text x="226" y="39.5">20</text>
<text x="226" y="36.3">20</text>
<text x="125.4" y="42.2">N5</text>
<text x="125.4" y="45.5">N2</text>
<text x="125.4" y="47.1">N3</text>
<text x="125.5" y="43.9">P2</text>
<text x="165.4" y="42.2">H10</text>
<text x="165.4" y="43.9">J9</text>
<text x="165.4" y="47.1">E8</text>
<text x="218.2" y="44.4">VSYNC</text>
<text x="218.2" y="42.8">HSYNC</text>
<text x="226" y="42.8">20</text>
<text x="226" y="44.4">20</text>
<text x="125.3" y="48.7">M1</text>
<text x="125.3" y="50.4">M5</text>
<text x="125.5" y="53.6">P3</text>
<text x="165.4" y="50.4">B6</text>
<text x="165.4" y="52">G9</text>
<text x="193.8" y="50.9">DDC_CLK_3.3V</text>
<text x="193.8" y="52.5">DDC_DATA_3.3V</text>
<text x="205.8" y="50.9">20</text>
<text x="206.8" y="52.5">20</text>
<text x="125.5" y="55.2">P4</text>
<text x="125.6" y="56.9">T6</text>
<text x="125.6" y="58.5">T5</text>
<text x="165.4" y="55.2">G14</text>
<text x="165.4" y="56.9">E15</text>
<text x="165.4" y="58.5">C15</text>
<text x="193.8" y="55.8">LVDS_T1X0- 19</text>
<text x="193.8" y="57.4">LVDS_T1X1- 19</text>
<text x="193.8" y="59">LVDS_T1X2- 19</text>
<text x="125.3" y="61.8">M2</text>
<text x="125.3" y="65">G2</text>
<text x="125.7" y="60.1">L2</text>
<text x="165.4" y="60.1">C13</text>
<text x="165.4" y="61.8">F14</text>
<text x="165.4" y="63.4">E14</text>
<text x="165.4" y="65">C14</text>
<text x="193.8" y="65.5">LVDS_T1X2+ 19</text>
<text x="193.8" y="62.3">LVDS_T1X0+ 19</text>
<text x="193.8" y="63.9">LVDS_T1X1+ 19</text>
<text x="273.5" y="60.6">VCC3</text>
<text x="88.6" y="67.2">18 DVOC_CLKINT</text>
<text x="90.4" y="70.4">18 DVOC0</text>
<text x="125.5" y="69.9">K5</text>
<text x="125.5" y="71.5">K1</text>
<text x="165.4" y="66.6">B13</text>
<text x="165.4" y="68.3">H12</text>
<text x="165.4" y="69.9">E12</text>
<text x="165.4" y="71.5">C12</text>
<text x="90.4" y="73.7">18 DVOC2</text>
<text x="90.4" y="76.9">18 DVOC4</text>
<text x="90.4" y="72">18 DVOC1</text>
<text x="90.4" y="75.3">18 DVOC3</text>
<text x="125.5" y="73.1">K3</text>
<text x="125.5" y="74.8">K2</text>
<text x="125.7" y="76.4">J6</text>
<text x="165.4" y="73.1">G11</text>
<text x="165.4" y="74.8">G12</text>
<text x="165.4" y="76.4">E11</text>
<text x="90.4" y="83.4">18 DVOC8</text>
<text x="90.4" y="80.2">18 DVOC6</text>
<text x="90.4" y="78.5">18 DVOC5</text>
<text x="90.4" y="81.8">18 DVOC7</text>
<text x="125.4" y="79.6">H2</text>
<text x="125.4" y="81.3">H1</text>
<text x="125.4" y="82.9">H3</text>
<text x="125.7" y="78">J5</text>
<text x="165.4" y="82.9">D14</text>
<text x="165.4" y="78">C11</text>
<text x="165.4" y="79.6">G10</text>
<text x="193.8" y="83.4">LVDS_T1CLK- 19</text>
<text x="13.5" y="88.8">VCC1.5</text>
<text x="90.4" y="88.3">18 DVOC11</text>
<text x="90.4" y="86.7">18 DVOC10</text>
<text x="90.4" y="85">18 DVOC9</text>
<text x="125.3" y="87.8">G3</text>
<text x="125.4" y="84.5">H4</text>
<text x="125.4" y="86.1">H6</text>
<text x="165.4" y="84.5">E13</text>
<text x="165.4" y="86.1">E10</text>
<text x="165.4" y="87.8">F10</text>
<text x="193.8" y="85">LVDS_T1CLK+ 19</text>
<text x="90.4" y="91.5">18 DVOC_CLK</text>
<text x="90.4" y="93.2">18 DVOC_CLK#</text>
<text x="90.4" y="94.8">18 DVOC_HSYNC</text>
<text x="125.5" y="94.3">K6</text>
<text x="125.7" y="95.9">L5</text>
<text x="125.7" y="91">J3</text>
<text x="125.7" y="92.6">J2</text>
<text x="165.4" y="91">B4</text>
<text x="165.4" y="92.6">C5</text>
<text x="165.4" y="95.9">G8</text>
<text x="253.3" y="95.9">1</text>
<text x="90.4" y="96.4">18 DVOC_VSYNC</text>
<text x="125.4" y="99.1">H5</text>
<text x="125.7" y="97.5">L3</text>
<text x="165.4" y="97.5">F8</text>
<text x="165.4" y="99.1">A5</text>
<text x="193.8" y="99.7">EN_LCD</text>
<text x="193.8" y="98">EN_BL</text>
<text x="201.6" y="99.7">19</text>
<text x="201.6" y="98">19</text>
<text x="92.4" y="102.9">18 DVO_SMCLK</text>
<text x="93.4" y="104.5">18 DVO_SMDAT</text>
<text x="125.3" y="107.3">M6</text>
<text x="125.4" y="104">N6</text>
<text x="125.4" y="105.6">N7</text>
<text x="125.5" y="102.4">K7</text>
<text x="165.4" y="102.4">D12</text>
<text x="165.4" y="104">F12</text>
<text x="165.4" y="107.3">B12</text>
<text x="125.5" y="108.9">P7</text>
<text x="125.5" y="113.8">E5</text>
<text x="125.6" y="110.5">T7</text>
<text x="165.4" y="108.9">A10</text>
<text x="165.4" y="112.1">B7</text>
<text x="165.4" y="113.8">B17</text>
<text x="195.4" y="112.7">48M_DREFCLK</text>
<text x="207.2" y="112.7">17</text>
<text x="125.5" y="117">E3</text>
<text x="125.5" y="118.7">E2</text>
<text x="125.6" y="115.4">F5</text>
<text x="165.4" y="115.4">H9</text>
<text x="165.4" y="117">C6</text>
<text x="195.4" y="114.3">66M_DREFSSCLK 17</text>
<text x="195.4" y="117.5">NB_SSC_DAT 17</text>
<text x="195.4" y="115.9">NB_SSC_CLK</text>
<text x="206.2" y="115.9">17</text>
<text x="253.3" y="115.4">1</text>
<text x="125.3" y="120.3">G5</text>
<text x="125.3" y="123.5">G6</text>
<text x="125.6" y="121.9">F4</text>
<text x="125.6" y="125.2">F6</text>
<text x="165.4" y="120.3">AA22</text>
<text x="165.4" y="121.9">Y23</text>
<text x="165.4" y="123.5">AD28</text>
<text x="195.4" y="120.8">AGTL+_CPUDPWR#</text>
<text x="195.4" y="124.1">PCIRST#</text>
<text x="195.4" y="122.4">GTL+_DPSLP# 2,11</text>
<text x="203.2" y="124.1">11,14,18,21,22,26,27,29,34</text>
<text x="210.6" y="120.8">2</text>
<text x="125.4" y="130">D5</text>
<text x="125.6" y="131.7">F1</text>
<text x="125.7" y="128.4">L7</text>
<text x="165.4" y="126.8">J11</text>
<text x="165.4" y="130">D6</text>
<text x="165.4" y="131.7">AJ1</text>
<text x="195.4" y="127.3">VR_PWRGD</text>
<text x="195.4" y="130.6">ETS#</text>
<text x="203.2" y="130.6">26</text>
<text x="205.2" y="127.3">6,11</text>
<text x="125.4" y="134.9">D1</text>
<text x="125.6" y="133.3">F7</text>
<text x="95.9" y="138.7">17</text>
<text x="101" y="138.7">66M_NB</text>
<text x="124.5" y="141.4">AA5</text>
<text x="125.5" y="138.2">Y3</text>
<text x="125.6" y="143">F2</text>
<text x="165.4" y="139.8">B1</text>
<text x="165.4" y="141.4">AH1</text>
<text x="165.4" y="143">A2</text>
<text x="15.2" y="144">VCC1.5</text>
<text x="62.3" y="145.7">VCC1.5</text>
<text x="125.4" y="149.5">C2</text>
<text x="125.5" y="146.3">B2</text>
<text x="125.5" y="147.9">B3</text>
<text x="125.6" y="144.7">F3</text>
<text x="165.4" y="144.7">AJ2</text>
<text x="165.4" y="146.3">A28</text>
<text x="165.4" y="147.9">AJ28</text>
<text x="165.4" y="149.5">A29</text>
<text x="125.4" y="151.2">C3</text>
<text x="125.4" y="152.8">C4</text>
<text x="125.4" y="154.4">D2</text>
<text x="165.4" y="151.2">B29</text>
<text x="165.4" y="152.8">AH29</text>
<text x="165.4" y="154.4">AJ29</text>
<text x="65" y="161.4" transform="rotate(-90 65 161.4)">D</text>
<text x="125.4" y="156">D3</text>
<text x="125.4" y="157.7">D7</text>
<text x="125.7" y="159.3">L4</text>
<text x="165.4" y="156">AA9</text>
<text x="165.4" y="157.7">AJ4</text>
<text x="37.8" y="166.3">11,14 SUS_CLK</text>
<text x="59.5" y="165.8">G</text>
<text x="65" y="168.7" transform="rotate(-90 65 168.7)">S</text>
<text x="232.5" y="183.4">Title</text>
<text x="232.5" y="188.3">Size</text>
<text x="239" y="188.3">Document Number</text>
<text x="239" y="191.5">2665</text>
<text x="286.1" y="188.3">Rev</text>
<text x="232.5" y="193.1">Date:</text>
<text x="241" y="193.1">Tuesday, May 25, 2004</text>
<text x="265" y="193.1">Sheet</text>
<text x="273.2" y="193.1">9</text>
<text x="278" y="193.1">of</text>
<text x="282.9" y="193.1">39</text>
</g>
<g font-size="1.5" fill="#000080">
<text x="19.6" y="14.3">R212</text>
<text x="27.7" y="14.3">100K</text>
<text x="19.6" y="19.2">R201</text>
<text x="27.7" y="19.2">10K</text>
<text x="19.6" y="27.3">R202</text>
<text x="19.6" y="29">R219</text>
<text x="19.6" y="25.7">R215</text>
<text x="27.7" y="27.3">100K</text>
<text x="27.7" y="29">100K</text>
<text x="27.7" y="25.7">100K</text>
<text x="129.6" y="28.3">U19C</text>
<text x="19.6" y="30.6">R216</text>
<text x="27.7" y="30.6">100K</text>
<text x="187" y="35.5">B58</text>
<text x="187" y="32.2">B57</text>
<text x="198.4" y="35.5">FCM1608K-600T07</text>
<text x="198.4" y="32.2">FCM1608K-600T07</text>
<text x="187" y="38.7">B59</text>
<text x="187" y="42">B60</text>
<text x="198.4" y="38.7">FCM1608K-600T07</text>
<text x="198.4" y="42">FCM1608K-600T07</text>
<text x="187" y="43.6">B61</text>
<text x="198.4" y="43.6">FCM1608K-600T07</text>
<text x="258.5" y="45.2">R174</text>
<text x="266.6" y="45.2">127_1</text>
<text x="19.6" y="50.1">R194</text>
<text x="19.6" y="53.3">R192</text>
<text x="27.7" y="50.1">100K</text>
<text x="27.7" y="53.3">100K</text>
<text x="19.6" y="59.8">R196</text>
<text x="19.6" y="56.6">R217</text>
<text x="27.7" y="56.6">100K_OP</text>
<text x="27.7" y="59.8">1K</text>
<text x="255.3" y="59.8">R188</text>
<text x="263.4" y="59.8">4.7K</text>
<text x="19.6" y="63.1">R191</text>
<text x="27.7" y="63.1">40.2_1</text>
<text x="255.3" y="61.5">R180</text>
<text x="263.4" y="61.5">4.7K</text>
<text x="263.4" y="68">4.7K</text>
<text x="263.4" y="69.6">4.7K</text>
<text x="253.6" y="76.1">R190</text>
<text x="261.8" y="76.1">100K</text>
<text x="22.8" y="95.6">R209</text>
<text x="22.8" y="94">R186</text>
<text x="30.9" y="95.6">1K_OP</text>
<text x="30.9" y="94">1K_OP</text>
<text x="255.3" y="93.5">T19</text>
<text x="22.8" y="97.2">R187</text>
<text x="30.9" y="97.2">1K_OP</text>
<text x="255.3" y="100.5">Test_Point</text>
<text x="175.6" y="108.6">R168</text>
<text x="183.7" y="108.6">1.5K_1</text>
<text x="255.3" y="113">T20</text>
<text x="255.3" y="120">Test_Point</text>
<text x="177.2" y="131.4">R178</text>
<text x="185.4" y="131.4">0</text>
<text x="20.4" y="150.9">R211</text>
<text x="21.2" y="153.5">1K_1</text>
<text x="67.5" y="152.5">R189</text>
<text x="68.3" y="155.1">1K</text>
<text x="19.6" y="165.5">R200</text>
<text x="27.7" y="167.1">C241</text>
<text x="69.1" y="163.9">Q20</text>
<text x="70" y="166.5">2N7002</text>
<text x="129.8" y="164.5">Montara-GM</text>
<text x="19.6" y="168.8">1K_1</text>
<text x="27.7" y="168.8">0.1U</text>
</g>
<g font-size="1.5" fill="#f00">
<text x="40.7" y="14.2">DVOBCINTR#</text>
<text x="40.7" y="19.2">AGP_BUSY#</text>
<text x="40.7" y="25.7">PRI_MONI_CK</text>
<text x="40.7" y="29">SEC_MONI_CK</text>
<text x="40.7" y="27.3">PRI_MONI_DT</text>
<text x="40.7" y="30.6">SEC_MONI_DT</text>
<text x="169.1" y="32">Z0904</text>
<text x="169.1" y="35.3">Z0905</text>
<text x="169.1" y="41.8">Z0907</text>
<text x="169.1" y="38.5">Z0906</text>
<text x="169.1" y="43.4">Z0908</text>
<text x="174" y="46.7">REFSET</text>
<text x="247.1" y="45">REFSET</text>
<text x="40.7" y="53.2">DVOCFLDSTL</text>
<text x="40.7" y="50.1">DVOBFLDSTL</text>
<text x="40.7" y="59.8">ADDID7</text>
<text x="40.7" y="56.6">DVOC_CLKINT</text>
<text x="245.5" y="59.7">DDCPCLK</text>
<text x="40.7" y="63.1">GRCOMP</text>
<text x="113.8" y="64.7">DVOBCINTR#</text>
<text x="113.8" y="61.5">DVOBFLDSTL</text>
<text x="245.5" y="61.3">DDCPDATA</text>
<text x="113.8" y="66.3">DVOC_CLKINT M3</text>
<text x="245.5" y="69.4">NB_SSC_CLKR208</text>
<text x="245.5" y="67.8">NB_SSC_DATR165</text>
<text x="245.5" y="76.1">ETS#</text>
<text x="37.4" y="95.4">GST1</text>
<text x="37.4" y="93.8">GST2</text>
<text x="172.4" y="95.6">BLACK CTR</text>
<text x="172.4" y="92.2">DDCPDATA</text>
<text x="172.4" y="90.6">DDCPCLK</text>
<text x="242.1" y="95.6">BLACK CTR</text>
<text x="37.4" y="97.1">GST0</text>
<text x="113.8" y="101.9">DVO_SMCLK</text>
<text x="113.8" y="98.8">DVOCFLDSTL</text>
<text x="113.8" y="103.6">DVO_SMDAT</text>
<text x="113.8" y="106.8">PRI_MONI_DT</text>
<text x="113.8" y="105.2">PRI_MONI_CK</text>
<text x="113.8" y="110.1">SEC_MONI_DT</text>
<text x="113.8" y="108.4">SEC_MONI_CK</text>
<text x="169.1" y="108.4">Z0902</text>
<text x="174" y="115">NB_SSC_CLK</text>
<text x="174" y="116.6">NB_SSC_DAT</text>
<text x="240.6" y="115">GTL+_DPSLP#</text>
<text x="116.9" y="124.9">ADDID7</text>
<text x="172.4" y="121.6">GTL+_DPSLP#</text>
<text x="113.8" y="129.6">DMPS</text>
<text x="113.8" y="131.2">GVREF</text>
<text x="169.1" y="131.2">Z0903</text>
<text x="172.4" y="129.6">ETS#</text>
<text x="113.8" y="134.5">GRCOMP</text>
<text x="113.8" y="132.8">AGP_BUSY#</text>
<text x="115.5" y="149.1">GST2</text>
<text x="115.5" y="150.9">GST1</text>
<text x="115.5" y="152.5">GST0</text>
<text x="22.8" y="159">GVREF</text>
<text x="69.3" y="159">DMPS</text>
</g>
<g font-size="1.5" fill="#004080">
<text x="129.3" y="33.2">DVOBD0</text>
<text x="129.3" y="34.8">DVOBD1</text>
<text x="158.7" y="34.8">BLUE#</text>
<text x="159.5" y="33.2">BLUE</text>
<text x="129.3" y="36.4">DVOBD2</text>
<text x="129.3" y="38.1">DVOBD3</text>
<text x="129.3" y="39.7">DVOBD4</text>
<text x="129.3" y="41.3">DVOBD5</text>
<text x="157.3" y="38.1">GREEN#</text>
<text x="158.1" y="36.4">GREEN</text>
<text x="159.4" y="41.3">RED#</text>
<text x="160.3" y="39.7">RED</text>
<text x="129.3" y="42.9">DVOBD6</text>
<text x="129.3" y="44.6">DVOBD7</text>
<text x="129.3" y="46.2">DVOBD8</text>
<text x="129.3" y="47.8">DVOBD9</text>
<text x="157.5" y="47.8">REFSET</text>
<text x="158.2" y="42.9">HSYNC</text>
<text x="158.3" y="44.6">VSYNC</text>
<text x="129.3" y="49.4">DVOBD10</text>
<text x="129.3" y="51.1">DVOBD11</text>
<text x="155.2" y="52.7">DDCADATA</text>
<text x="156.3" y="51.1">DDCACLK</text>
<text x="129.3" y="54.3">DVOBCLK</text>
<text x="129.3" y="55.9">DVOBCLK#</text>
<text x="129.3" y="57.6">DVOBHSYNC</text>
<text x="129.3" y="59.2">DVOBVSYNC</text>
<text x="159" y="55.9">IYAM0</text>
<text x="159" y="57.5">IYAM1</text>
<text x="159" y="59.2">IYAM2</text>
<text x="129.3" y="60.8">DVOBBLANK#</text>
<text x="129.3" y="62.4">DVOBFLDSTL</text>
<text x="129.3" y="65.7">DVOBCINTR#</text>
<text x="159" y="60.8">IYAM3</text>
<text x="159.2" y="62.4">IYAP0</text>
<text x="159.2" y="64">IYAP1</text>
<text x="159.2" y="65.7">IYAP2</text>
<text x="129.3" y="67.3">DVOBCCLKINT</text>
<text x="129.3" y="70.6">DVOCD0</text>
<text x="159" y="68.9">IYBM0</text>
<text x="159" y="70.6">IYBM1</text>
<text x="159.2" y="67.3">IYAP3</text>
<text x="129.3" y="72.2">DVOCD1</text>
<text x="129.3" y="73.8">DVOCD2</text>
<text x="129.3" y="75.4">DVOCD3</text>
<text x="129.3" y="77.1">DVOCD4</text>
<text x="159" y="72.2">IYBM2</text>
<text x="159" y="73.8">IYBM3</text>
<text x="159.2" y="75.4">IYBP0</text>
<text x="159.2" y="77.1">IYBP1</text>
<text x="129.3" y="78.7">DVOCD5</text>
<text x="129.3" y="80.3">DVOCD6</text>
<text x="129.3" y="81.9">DVOCD7</text>
<text x="129.3" y="83.6">DVOCD8</text>
<text x="157.9" y="83.6">ICLKAM</text>
<text x="159.2" y="78.7">IYBP2</text>
<text x="159.2" y="80.3">IYBP3</text>
<text x="129.3" y="85.2">DVOCD9</text>
<text x="129.3" y="86.8">DVOCD10</text>
<text x="129.3" y="88.4">DVOCD11</text>
<text x="157.9" y="86.8">ICLKBM</text>
<text x="158.1" y="85.2">ICLKAP</text>
<text x="158.1" y="88.4">ICLKBP</text>
<text x="129.3" y="91.7">DVOCCLK</text>
<text x="129.3" y="93.3">DVOCCLK#</text>
<text x="129.3" y="95">DVOCHSYNC</text>
<text x="155.2" y="93.3">DDCPDATA</text>
<text x="156.3" y="91.7">DDCPCLK</text>
<text x="129.3" y="96.6">DVOCVSYNC</text>
<text x="129.3" y="98.2">DVOCBLANK#</text>
<text x="129.3" y="99.8">DVOCFLDSTL</text>
<text x="152" y="96.6">PANELBKLTCTL</text>
<text x="152.7" y="98.2">PANELBKLTEN</text>
<text x="153.3" y="99.8">PANELVDDEN</text>
<text x="129.3" y="103.1">MI2CCLK</text>
<text x="129.3" y="104.7">MI2CDATA</text>
<text x="129.3" y="106.3">MDVICLK</text>
<text x="129.3" y="107.9">MDVIDATA</text>
<text x="157.5" y="103.1">LVREFH</text>
<text x="157.8" y="104.7">LVREFL</text>
<text x="159.4" y="107.9">LVBG</text>
<text x="129.3" y="109.6">MDDCCLK</text>
<text x="129.3" y="111.2">MDDCDATA</text>
<text x="156.5" y="112.8">DREFCLK</text>
<text x="160" y="109.6">LIBG</text>
<text x="129.3" y="114.4">ADDID0</text>
<text x="129.3" y="116.1">ADDID1</text>
<text x="129.3" y="117.7">ADDID2</text>
<text x="129.3" y="119.3">ADDID3</text>
<text x="154.5" y="114.4">DREFSSCLK</text>
<text x="155.9" y="116.1">LCLKCTLA</text>
<text x="155.9" y="117.7">LCLKCTLB</text>
<text x="129.3" y="120.9">ADDID4</text>
<text x="129.3" y="122.6">ADDID5</text>
<text x="129.3" y="124.2">ADDID6</text>
<text x="129.3" y="125.8">ADDID7</text>
<text x="157.7" y="122.6">DPSLP#</text>
<text x="158" y="120.9">DPWR#</text>
<text x="158.1" y="124.2">RSTIN#</text>
<text x="129.3" y="129.1">DVODETECT</text>
<text x="129.3" y="130.7">DPMS</text>
<text x="157.8" y="127.5">PWROK</text>
<text x="157.8" y="130.7">EXTTS0</text>
<text x="129.3" y="132.3">GVREF</text>
<text x="129.3" y="134">AGPBUSY#</text>
<text x="129.3" y="135.6">GRCOMP</text>
<text x="160.4" y="132.3">VSS</text>
<text x="129.3" y="138.8">66IN</text>
<text x="129.3" y="142.1">RVSD0</text>
<text x="129.3" y="143.7">RVSD1</text>
<text x="160.4" y="140.5">NC0</text>
<text x="160.4" y="142.1">NC1</text>
<text x="160.4" y="143.7">NC2</text>
<text x="129.3" y="145.3">RVSD2</text>
<text x="129.3" y="147">RVSD3</text>
<text x="129.3" y="148.6">RVSD4</text>
<text x="160.4" y="145.3">NC3</text>
<text x="160.4" y="147">NC4</text>
<text x="160.4" y="148.6">NC5</text>
<text x="129.3" y="150.2">RVSD5</text>
<text x="129.3" y="151.8">RVSD6</text>
<text x="129.3" y="153.5">RVSD7</text>
<text x="129.3" y="155.1">RVSD8</text>
<text x="160.4" y="150.2">NC6</text>
<text x="160.4" y="151.8">NC7</text>
<text x="160.4" y="153.5">NC8</text>
<text x="160.4" y="155.1">NC9</text>
<text x="129.3" y="156.7">RVSD9</text>
<text x="129.3" y="158.3">RVSD10</text>
<text x="129.3" y="160">RVSD11</text>
<text x="159.6" y="156.7">NC10</text>
<text x="159.6" y="158.3">NC11</text>
</g>
<g font-size="1.2">
<text x="30.6" y="1.2">5</text>
<text x="88.5" y="1.2">4</text>
<text x="146.3" y="1.2">3</text>
<text x="204.2" y="1.2">2</text>
<text x="262.1" y="1.2">1</text>
<text x=".5" y="26.6">D</text>
<text x="291.4" y="26.6">D</text>
<text x=".5" y="74.6">C</text>
<text x="291.4" y="74.6">C</text>
<text x=".5" y="122.5">B</text>
<text x="291.4" y="122.5">B</text>
<text x=".5" y="170.5">A</text>
<text x="291.4" y="170.5">A</text>
<text x="30.6" y="194.7">5</text>
<text x="88.5" y="194.7">4</text>
<text x="146.3" y="194.7">3</text>
<text x="204.2" y="194.7">2</text>
<text x="262.1" y="194.7">1</text>
</g>
</svg>
